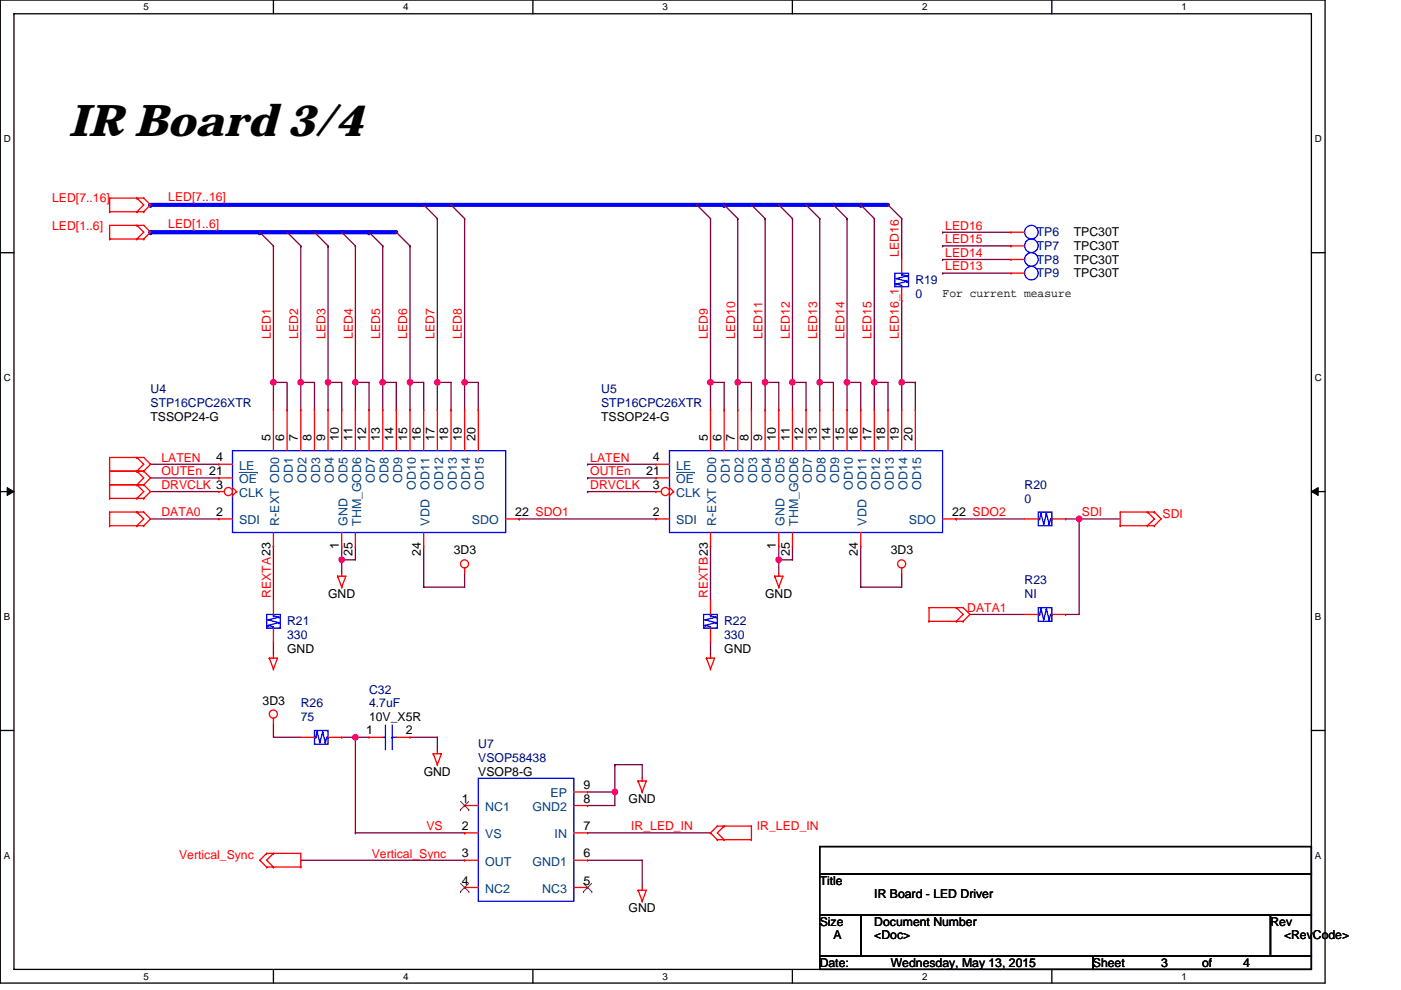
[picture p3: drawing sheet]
<svg xmlns="http://www.w3.org/2000/svg" width="297mm" height="210mm" viewBox="0 0 297 210" stroke-linecap="round" stroke-linejoin="round" font-family="sans-serif">
<path d="M.1 0h280.8v208.5h-280.8zM3 2.9h275v202.7h-275z" fill="none" stroke="#000" stroke-width=".28"/>
<g fill="#fff">
<path d="M30.5 .3h1.1v2.3h-1.1z"/>
<path d="M30.5 205.9h1.1v2.3h-1.1z"/>
</g>
<path d="M58 0v2.9M58 205.6v2.9" fill="none" stroke="#000" stroke-width=".28"/>
<g fill="#fff">
<path d="M85.5 .3h1.1v2.3h-1.1z"/>
<path d="M85.5 205.9h1.1v2.3h-1.1z"/>
</g>
<path d="M113 0v2.9M113 205.6v2.9" fill="none" stroke="#000" stroke-width=".28"/>
<g fill="#fff">
<path d="M140.5 .3h1.1v2.3h-1.1z"/>
<path d="M140.5 205.9h1.1v2.3h-1.1z"/>
</g>
<path d="M168 0v2.9M168 205.6v2.9" fill="none" stroke="#000" stroke-width=".28"/>
<g fill="#fff">
<path d="M195.5 .3h1.2v2.3h-1.2z"/>
<path d="M195.5 205.9h1.2v2.3h-1.2z"/>
</g>
<path d="M223 0v2.9M223 205.6v2.9" fill="none" stroke="#000" stroke-width=".28"/>
<g fill="#fff">
<path d="M250.5 .3h1.2v2.3h-1.2z"/>
<path d="M250.5 205.9h1.2v2.3h-1.2z"/>
<path d="M.8 28.3h1.5v2.3h-1.5z"/>
<path d="M278.8 28.3h1.5v2.3h-1.5z"/>
<path d="M.8 78.9h1.5v2.3h-1.5z"/>
<path d="M278.8 78.9h1.5v2.3h-1.5z"/>
</g>
<path d="M.1 53.6h2.9M278 53.6h2.9" fill="none" stroke="#000" stroke-width=".28"/>
<g fill="#fff">
<path d="M.8 129.6h1.4v2.3h-1.4z"/>
<path d="M278.8 129.6h1.4v2.3h-1.4z"/>
</g>
<path d="M.1 104.3h2.9M278 104.3h2.9" fill="none" stroke="#000" stroke-width=".28"/>
<path d="M1.5 103.4l1.5 .9-1.5 .8zM278 104.3l1.5-.9v1.7z" fill="#000" stroke="#000" stroke-width=".21"/>
<g fill="#fff">
<path d="M.8 180.3h1.4v2.3h-1.4z"/>
<path d="M278.8 180.3h1.4v2.3h-1.4z"/>
</g>
<path d="M.1 154.9h2.9M278 154.9h2.9M173.8 179.6h104.2v5.7h-104.2zM173.8 194h8.7v8.7h-8.7zM173.8 185.3h104.2v8.7h-104.2zM182.5 194h86.9v8.7h-86.9zM269.4 194h8.6v8.7h-8.6zM173.8 202.7h57.9v2.9h-57.9zM231.7 202.7h46.3v2.9h-46.3z" fill="none" stroke="#000" stroke-width=".28"/>
<path d="M31.9 49.3h46.3M31.9 49.3h.1M31.9 43.5h.1M31.9 43.5h121.6M55.1 49.3h.1M78.2 49.3h.1M78.2 49.3h5.8M153.5 43.5h.1M153.5 43.5h29M182.5 43.5h.1M182.5 43.5h5.8" fill="none" stroke="#00f" stroke-width=".87"/>
<g fill="none" stroke="#800040" stroke-width=".28">
<path d="M55.1 49.3h.1M55.1 49.3l2.9 2.9M58 52.2h.1M58 52.2v28.9M60.9 49.3h.1M60.9 49.3l2.9 2.9M63.8 52.2h.1M63.8 52.2v28.9M66.7 49.3h.1M66.7 49.3l2.9 2.9M69.6 52.2h.1M69.6 52.2v28.9"/>
<path d="M72.5 49.3h.1M72.5 49.3l2.9 2.9M75.4 52.2h.1M75.4 52.2v28.9M78.2 49.3h.1M78.2 49.3l2.9 2.9M81.1 52.2h.1M81.1 52.2v28.9M84 49.3h.1M84 49.3l2.9 2.9M86.9 52.2h.1M86.9 52.2v28.9"/>
<path d="M89.8 43.5h.1M89.8 43.5l2.9 2.9M92.7 46.4h.1M92.7 46.4v34.7M95.6 43.5h.1M95.6 43.5l2.9 2.9M98.5 46.4h.1M98.5 46.4v34.7M147.7 43.5h.1M147.7 43.5l2.9 2.9M150.6 46.4h.1M150.6 46.4v34.7"/>
<path d="M153.5 43.5h.1M153.5 43.5l2.9 2.9M156.4 46.4v34.7h2.9v5.8M156.4 46.4h.1M159.3 43.5h.1M159.3 43.5l2.9 2.9M162.2 46.4v34.7h2.9v5.8M162.2 46.4h.1M165.1 43.5h.1M165.1 43.5l2.9 2.9M168 46.4v34.7h2.9v5.8M168 46.4h.1"/>
<path d="M170.9 43.5h.1M170.9 43.5l2.9 2.9M173.8 46.4v34.7h2.9v5.8M173.8 46.4h.1M176.7 43.5h.1M176.7 43.5l2.9 2.9M179.6 46.4v34.7h2.9v5.8M179.6 46.4h.1M182.5 43.5h.1M182.5 43.5l2.9 2.9M185.4 46.4v34.7h2.9v5.8M185.4 46.4h.1"/>
<path d="M188.3 43.5h.1M188.3 43.5l2.9 2.9M191.2 46.4h.1M191.2 46.4v8.6M199.9 52.2h.1M199.9 55h.1M199.9 49.3h.1M199.9 57.9h.1M199.9 52.2h14.4M199.9 55h14.4M199.9 49.3h14.4M199.9 57.9h14.4"/>
<path d="M191.2 63.7h.1M191.2 63.7v17.4M31.9 98.5h14.5M58 81.1h2.9v5.8M58 81.1v5.8M63.8 81.1v5.8M63.8 81.1h2.9v5.8M69.6 81.1h2.9v5.8M69.6 81.1v5.8M75.4 81.1h2.8v5.8M75.4 81.1v5.8M81.1 81.1h2.9v5.8"/>
<path d="M81.1 81.1v5.8M86.9 81.1h2.9v5.8M86.9 81.1v5.8M92.7 81.1h2.9v5.8M92.7 81.1v5.8M98.5 81.1h2.9v5.8M98.5 81.1v5.8M124.6 98.5h.1M124.6 98.5h14.5M150.6 81.1h2.9v5.8M150.6 81.1v5.8M156.4 81.1v5.8"/>
<path d="M162.2 81.1v5.8M168 81.1v5.8M173.8 81.1v5.8M179.6 81.1v5.8M185.4 81.1v5.8M191.2 81.1h2.9M191.2 81.1v5.8M194.1 81.1h.1M194.1 81.1v5.8M31.9 101.4h14.5M31.9 104.3h14.5M31.9 110.1h14.5"/>
<path d="M58 115.8h.1M58 115.8v11.6M72.5 115.8v2.9M72.5 118.7h.1M72.5 118.7v2.9M75.4 115.8v2.9h-2.9M89.8 115.8v8.7h8.7v-2.9M110.1 110.1h.1M110.1 110.1h29M124.6 101.4h.1M124.6 104.3h.1M124.6 101.4h14.5"/>
<path d="M124.6 104.3h14.5M150.6 115.8h.1M150.6 115.8v11.6M165.1 115.8v2.9M165.1 118.7h.1M165.1 118.7v2.9M168 115.8v2.9h-2.9M182.5 115.8v8.7h8.7v-2.9M202.8 110.1h.1M202.8 110.1h14.4M225.9 110.1h2.9M228.8 110.1h.1"/>
<path d="M228.8 110.1v20.2h-2.9M228.8 110.1h8.7M58 136.1v2.9M150.6 136.1v2.9M205.7 130.3h11.5M58 153.5v2.9h5.8M72.5 156.4h2.9M75.4 156.4h2.8M75.4 156.4v20.3M86.9 156.4h5.8v2.9M75.4 176.7h.1M75.4 176.7h23.1"/>
<path d="M98.5 176.7h.1M124.6 168h5.8M124.6 176.7h26M130.4 162.2h5.8v2.9M130.4 168v2.9h-5.8M130.4 162.2h.1M130.4 162.2v5.8M150.6 176.7h.1M63.8 182.5h.1M63.8 182.5h34.7M124.6 182.5h11.6v5.7"/>
</g>
<g fill="#f0f" stroke="#f0f" stroke-width=".28">
<circle cx="150.6" cy="81.1" r=".57"/>
<circle cx="156.4" cy="81.1" r=".57"/>
<circle cx="162.2" cy="81.1" r=".57"/>
<circle cx="168" cy="81.1" r=".57"/>
<circle cx="173.8" cy="81.1" r=".57"/>
<circle cx="179.6" cy="81.1" r=".57"/>
<circle cx="185.4" cy="81.1" r=".57"/>
<circle cx="58" cy="81.1" r=".57"/>
<circle cx="63.8" cy="81.1" r=".57"/>
<circle cx="69.6" cy="81.1" r=".57"/>
<circle cx="75.3" cy="81.1" r=".57"/>
<circle cx="81.1" cy="81.1" r=".57"/>
<circle cx="86.9" cy="81.1" r=".57"/>
<circle cx="92.7" cy="81.1" r=".57"/>
<circle cx="72.5" cy="118.7" r=".57"/>
<circle cx="165.1" cy="118.7" r=".57"/>
<circle cx="228.8" cy="110" r=".57"/>
<circle cx="98.5" cy="81.1" r=".57"/>
<circle cx="191.2" cy="81.1" r=".57"/>
<circle cx="75.3" cy="156.4" r=".57"/>
<circle cx="130.4" cy="168" r=".57"/>
</g>
<g fill="none" stroke="#f00" stroke-width=".28">
<path d="M23.2 50.7v-2.9h7.3l1.4 1.5-1.4 1.4M23.2 50.7h7.3M23.2 50.7h.1M23.2 44.9v-2.9h7.3l1.4 1.5-1.4 1.4M23.2 44.9h7.3M23.2 44.9h.1M29 47.8h.1M29 50.7h.1M29 42h.1M29 44.9h.1M29 47.8l1.5 1.5-1.5 1.4M29 42l1.5 1.5-1.5 1.4"/>
<path d="M30.5 50.7h.1M30.5 44.9h.1M23.2 99.9h7.3M23.2 99.9h.1M29 97h.1M29 99.9h.1M29 97l1.5 1.5-1.5 1.4M29 99.9l1.5 1.5-1.5 1.4M30.5 99.9h.1M30.5 99.9l1.4-1.4-1.4-1.5h-7.3v8.7M30.5 99.9l1.4 1.5-1.4 1.4M58 86.9h.1"/>
<path d="M58 86.9v8.7M60.9 86.9h.1M60.9 86.9v8.7M63.8 86.9h.1M63.8 86.9v8.7M66.7 86.9h.1M66.7 86.9v8.7M69.6 86.9h.1M69.6 86.9v8.7M72.5 86.9h.1M72.5 86.9v8.7M75.4 86.9h.1"/>
<path d="M75.4 86.9v8.7M78.2 86.9h.1M78.2 86.9v8.7M81.1 86.9h.1M81.1 86.9v8.7M84 86.9h.1M84 86.9v8.7M86.9 86.9h.1M86.9 86.9v8.7M89.8 86.9h.1M89.8 86.9v8.7M92.7 86.9h.1"/>
<path d="M92.7 86.9v8.7M95.6 86.9h.1M95.6 86.9v8.7M98.5 86.9h.1M98.5 86.9v8.7M101.4 86.9h.1M101.4 86.9v8.7M23.2 102.8h7.3M23.2 102.8h.1M23.2 105.7h7.3M23.2 105.7h.1M23.2 111.5v-2.9h7.3l1.4 1.5-1.4 1.4"/>
<path d="M23.2 111.5h7.3M23.2 111.5h.1M29 102.8h.1M29 105.7h.1M29 108.6h.1M29 111.5h.1M29 102.8l1.5 1.5-1.5 1.4M29 108.6l1.5 1.5-1.5 1.4M30.5 102.8h.1M30.5 105.7h.1M30.5 111.5h.1M30.5 102.8l1.4 1.5-1.4 1.4"/>
<path d="M46.4 110.1h.1M46.4 110.1h2.9M49.3 105.1h.1M49.3 103.4l.9 .9M50.2 104.3h.1M50.2 104.3l-.9 .8M72.5 115.8h.1M72.5 112.9v2.9M89.8 115.8h.1M89.8 112.9v2.9M107.2 110.1h2.9M110.1 110.1h.1"/>
<path d="M237.5 111.5h7.2M237.5 111.5h.1M243.3 111.5h.1M243.3 108.6h.1M243.3 108.6l1.4 1.5-1.4 1.4M244.7 108.6h.1M244.7 111.5h.1M244.7 108.6h-7.2v2.9M244.7 108.6l1.5 1.5-1.5 1.4M57.1 139.6h1.7l-.8 2.3M57.1 139.6h.1M57.1 139.6l.9 2.3"/>
<path d="M58 139v.6M71.6 122.2h1.7l-.8 2.3M71.6 122.2h.1M71.6 122.2l.9 2.3M72.5 121.6v.6M72.5 124.5h.1M98.5 120.5v1.1M149.8 139.6h1.7l-.9 2.3M149.8 139.6h.1M149.8 139.6l.8 2.3M150.6 139v.6M164.3 122.2h1.7l-.9 2.3"/>
<path d="M164.3 122.2h.1M164.3 122.2l.8 2.3M165.1 121.6v.6M165.1 124.5h.1M191.2 120.5v1.1M197 131.8v-2.9h7.2l1.5 1.4-1.5 1.5M197 131.8h7.2M197 131.8h.1M202.8 128.9h.1M202.8 131.8h.1M202.8 128.9l1.4 1.4-1.4 1.5M204.2 131.8h.1"/>
<path d="M58 141.9h.1M58 152.3v1.2M91.9 159.9h1.7l-.9 2.3M91.9 159.9h.1M91.9 159.9l.8 2.3M92.7 159.3v.6M150.6 141.9h.1M92.7 162.2h.1M135.3 165.7h1.7l-.8 2.3M135.3 165.7h.1M135.3 165.7l.9 2.3M136.2 165.1v.6"/>
<path d="M136.2 168h.1M152.1 178.1h.1M152.1 178.1l-1.5-1.4 1.5-1.5h7.2v2.9M152.1 178.1h7.2M153.5 175.2h.1M153.5 178.1h.1M153.5 175.2l-1.4 1.5 1.4 1.4M159.3 178.1h.1M56.5 181h.1M56.5 183.9h.1M56.5 181h7.3v2.9M56.5 183.9h7.3"/>
<path d="M56.5 181l-1.4 1.5 1.4 1.4M58 183.9h.1M58 181h.1M58 181l-1.5 1.5 1.5 1.4M63.8 183.9h.1M135.3 188.8h1.7l-.8 2.3M135.3 188.8h.1M135.3 188.8l.9 2.3M136.2 188.2v.6M136.2 191.1h.1"/>
<circle cx="98.5" cy="119.6" r=".86"/>
<circle cx="191.2" cy="119.6" r=".86"/>
<circle cx="58" cy="151.5" r=".86"/>
</g>
<path d="M49.3 95.6h57.9v17.3h-57.9z" fill="none" stroke="#00f" stroke-width=".28"/>
<circle cx="48.4" cy="104.3" r=".86" fill="#fff" stroke="#f00" stroke-width=".28"/>
<g fill="none" stroke="#f00" stroke-width=".28">
<path d="M191.2 55v2.9M214.3 57.9h.1M214.3 49.3h.1M214.3 57.9h2.9M214.3 49.3h2.9M191.2 63.7h.1M191.2 60.8v2.9M46.4 98.5h.1M46.4 98.5h2.9M150.6 86.9h.1M150.6 86.9v8.7M153.5 86.9h.1"/>
<path d="M153.5 86.9v8.7M156.4 86.9h.1M156.4 86.9v8.7M159.3 86.9h.1M159.3 86.9v8.7M162.2 86.9h.1M162.2 86.9v8.7M165.1 86.9h.1M165.1 86.9v8.7M168 86.9h.1M168 86.9v8.7M170.9 86.9h.1"/>
<path d="M170.9 86.9v8.7M173.8 86.9h.1M173.8 86.9v8.7M176.7 86.9h.1M176.7 86.9v8.7M179.6 86.9h.1M179.6 86.9v8.7M182.5 86.9h.1M182.5 86.9v8.7M185.4 86.9h.1M185.4 86.9v8.7M188.3 86.9h.1"/>
<path d="M188.3 86.9v8.7M191.2 86.9h.1M191.2 86.9v8.7M194.1 86.9h.1M194.1 86.9v8.7M46.4 104.3h.1M46.4 101.4h.1M46.4 104.3h1.2M46.4 101.4h2.9M58 115.8h.1M58 112.9v2.9M75.4 115.8h.1"/>
<path d="M75.4 112.9v2.9M139.1 110.1h.1M139.1 110.1h2.8M141.9 105.1h.1M141.9 103.4l.9 .9M142.8 104.3h.1M142.8 104.3l-.9 .8M165.1 115.8h.1M165.1 112.9v2.9M182.5 115.8h.1M182.5 112.9v2.9M199.9 110.1h2.9"/>
<path d="M202.8 110.1h.1M150.6 127.4v2.9M150.6 136.1h.1M150.6 133.2v2.9M217.2 130.3h2.9M223 130.3h2.9M225.9 130.3h.1M78.2 156.4h.1M78.2 156.4h2.9M84 156.4h2.9M86.9 156.4h.1M98.5 170.9h.1"/>
<path d="M98.5 176.7h.1M98.5 170.9h2.9M98.5 176.7h2.9M121.7 170.9h2.9M121.7 176.7h2.9M121.7 168h2.9M124.6 176.7h.1M124.6 170.9h.1M124.6 168h.1M98.5 182.5h.1M98.5 188.2h.1M98.5 182.5h2.9"/>
<path d="M98.5 188.2h2.9M121.7 182.5h2.9M121.7 188.2h2.9M124.6 188.2h.1M124.6 182.5h.1"/>
</g>
<path d="M50.7 100.2h3.8M54.5 100.2h.1" fill="none" stroke="#004080" stroke-width=".21"/>
<g fill="none" stroke="#00f" stroke-width=".28">
<path d="M189.7 57.9h2.9v2.9h-2.9zM191.2 58.2h.1M191.2 57.9v.3M191.2 58.2l1.1 .3M192.3 58.5h.1M192.3 59.7h.1M192.3 58.5l-2.3 .6 2.3 .6M192.3 59.7l-2.3 .6M190 60.3h.1M190 60.3l1.2 .2v.3M191.2 60.8h.1M141.9 95.6h58v17.3h-58z"/>
<path d="M149.2 130.3h2.9v2.9h-2.9zM149.5 132.7h.1M149.5 132.7l1.1 .2v.3M150.6 130.6h.1M150.6 130.3v.3M150.6 133.2h.1M150.6 130.6l1.2 .3M151.8 130.9h.1M151.8 132.1h.1M151.8 130.9l-2.3 .6 2.3 .6M151.8 132.1l-2.3 .6M220.1 130.3h.3"/>
<path d="M220.1 128.9h2.9v2.9h-2.9zM220.4 130.3h.1M220.7 129.2h.1M220.7 129.2l.6 2.3 .6-2.3M220.7 129.2l-.3 1.1M221.9 129.2h.1M221.9 129.2l.5 2.3M222.4 131.5h.1M223 130.3h.1M223 130.3h-.3l-.3 1.2M81.1 156.4h.6M81.7 153.8v5.2"/>
<path d="M83.2 153.8v5.2M83.2 156.4h.1M83.2 156.4h.8M101.4 165.1h20.3v26h-20.3z"/>
<circle cx="218.7" cy="57.9" r="1.44"/>
<circle cx="218.7" cy="49.2" r="1.44"/>
</g>
<path d="M97.6 171.7h.1M97.6 170l1.8 1.7M99.4 170l-1.8 1.7M99.4 171.7h.1M97.6 189.1h.1M97.6 187.4l1.8 1.7M99.4 187.4l-1.8 1.7M99.4 189.1h.1M123.7 189.1h.1M123.7 187.4l1.8 1.7M125.5 187.4l-1.8 1.7M125.5 189.1h.1" fill="none" stroke="#804000" stroke-width=".21"/>
<circle cx="141.1" cy="104.3" r=".86" fill="#fff" stroke="#f00" stroke-width=".28"/>
<g fill="none" stroke="#f00" stroke-width=".28">
<path d="M214.3 52.2h.1M214.3 55h.1M214.3 52.2h2.9M214.3 55h2.9M139.1 98.5h.1M139.1 98.5h2.8M139.1 104.3h.1M139.1 101.4h.1M139.1 104.3h1.1M139.1 101.4h2.8M150.6 115.8h.1M150.6 112.9v2.9"/>
<path d="M168 115.8h.1M168 112.9v2.9M217.2 110.1h2.9M223 110.1h2.9M225.9 110.1h.1M58 127.4v2.9M58 136.1h.1M58 133.2v2.9M63.8 156.4h2.9M69.6 156.4h2.9M72.5 156.4h.1"/>
</g>
<path d="M143.4 100.2h3.8M147.2 100.2h.1" fill="none" stroke="#004080" stroke-width=".21"/>
<g fill="none" stroke="#00f" stroke-width=".28">
<path d="M220.1 110.1h.3M220.1 108.6h2.9v2.9h-2.9zM220.4 110.1h.1M220.7 108.9h.1M220.7 108.9l.6 2.3 .6-2.3M220.7 108.9l-.3 1.2M221.9 108.9h.1M221.9 108.9l.5 2.3M222.4 111.2h.1M223 110.1h.1M223 110.1h-.3l-.3 1.1M56.5 130.3h2.9v2.9h-2.9z"/>
<path d="M56.8 132.7h.1M56.8 132.7l1.2 .2v.3M58 130.6h.1M58 130.3v.3M58 133.2h.1M58 130.6l1.1 .3M59.1 130.9h.1M59.1 132.1h.1M59.1 130.9l-2.3 .6 2.3 .6M59.1 132.1l-2.3 .6M66.7 154.9h2.9v2.9h-2.9zM66.7 156.4h.2"/>
<path d="M66.9 156.4h.1M67.2 155.2h.1M67.2 155.2l.6 2.3 .6-2.3M67.2 155.2l-.3 1.2M68.4 155.2h.1M68.4 155.2l.6 2.3M69 157.5h.1M69.6 156.4h.1M69.6 156.4h-.3l-.3 1.1"/>
<circle cx="218.7" cy="55" r="1.44"/>
<circle cx="218.7" cy="52.1" r="1.44"/>
</g>
<g fill="#f0f" stroke="#f0f" stroke-width=".28">
<circle cx="150.6" cy="81.1" r=".57"/>
<circle cx="156.4" cy="81.1" r=".57"/>
<circle cx="162.2" cy="81.1" r=".57"/>
<circle cx="168" cy="81.1" r=".57"/>
<circle cx="173.8" cy="81.1" r=".57"/>
<circle cx="179.6" cy="81.1" r=".57"/>
<circle cx="185.4" cy="81.1" r=".57"/>
<circle cx="58" cy="81.1" r=".57"/>
<circle cx="63.8" cy="81.1" r=".57"/>
<circle cx="69.6" cy="81.1" r=".57"/>
<circle cx="75.3" cy="81.1" r=".57"/>
<circle cx="81.1" cy="81.1" r=".57"/>
<circle cx="86.9" cy="81.1" r=".57"/>
<circle cx="92.7" cy="81.1" r=".57"/>
<circle cx="72.5" cy="118.7" r=".57"/>
<circle cx="165.1" cy="118.7" r=".57"/>
<circle cx="228.8" cy="110" r=".57"/>
<circle cx="98.5" cy="81.1" r=".57"/>
<circle cx="191.2" cy="81.1" r=".57"/>
<circle cx="75.3" cy="156.4" r=".57"/>
<circle cx="130.4" cy="168" r=".57"/>
</g>
<text font-size="9.2" x="14.5" y="28.8">IR Board 3/4</text>
<g font-size="2.6" fill="#f00">
<text x="11.1" y="42.9">LED[7..16]</text>
<text x="35.7" y="42.6">LED[7..16]</text>
<text x="11.1" y="48.7">LED[1..6]</text>
<text x="35.7" y="48.4">LED[1..6]</text>
<text x="200.4" y="51.6">LED15</text>
<text x="200.4" y="48.7">LED16</text>
<text x="190.6" y="54.5" transform="rotate(-90 190.6 54.5)">LED16</text>
<text x="200.4" y="54.5">LED14</text>
<text x="200.4" y="57.4">LED13</text>
<text x="57.4" y="71.8" transform="rotate(-90 57.4 71.8)">LED1</text>
<text x="63.2" y="71.8" transform="rotate(-90 63.2 71.8)">LED2</text>
<text x="69" y="71.8" transform="rotate(-90 69 71.8)">LED3</text>
<text x="74.8" y="71.8" transform="rotate(-90 74.8 71.8)">LED4</text>
<text x="80.6" y="71.8" transform="rotate(-90 80.6 71.8)">LED5</text>
<text x="86.4" y="71.8" transform="rotate(-90 86.4 71.8)">LED6</text>
<text x="92.2" y="71.8" transform="rotate(-90 92.2 71.8)">LED7</text>
<text x="97.9" y="71.8" transform="rotate(-90 97.9 71.8)">LED8</text>
<text x="150.1" y="71.8" transform="rotate(-90 150.1 71.8)">LED9</text>
<text x="155.8" y="71.8" transform="rotate(-90 155.8 71.8)">LED10</text>
<text x="161.6" y="71.8" transform="rotate(-90 161.6 71.8)">LED11</text>
<text x="167.4" y="71.8" transform="rotate(-90 167.4 71.8)">LED12</text>
<text x="173.2" y="71.8" transform="rotate(-90 173.2 71.8)">LED13</text>
<text x="179" y="71.8" transform="rotate(-90 179 71.8)">LED14</text>
<text x="184.8" y="71.8" transform="rotate(-90 184.8 71.8)">LED15</text>
<text x="190.6" y="71.8" transform="rotate(-90 190.6 71.8)">LED16_1</text>
<text x="34.2" y="97.9">LATEN</text>
<text x="34.2" y="100.8">OUTEn 21</text>
<text x="125.2" y="97.9">LATEN</text>
<text x="125.2" y="100.8">OUTEn</text>
<text x="34.2" y="103.7">DRVCLK 3</text>
<text x="125.2" y="103.7">DRVCLK</text>
<text x="34.2" y="109.5">DATA0</text>
<text x="229.4" y="109.5">SDI</text>
<text x="246.5" y="109.8">SDI</text>
<text x="57.4" y="126.9" transform="rotate(-90 57.4 126.9)">REXTA23</text>
<text x="150.1" y="126.9" transform="rotate(-90 150.1 126.9)">REXTB23</text>
<text x="205.1" y="129.8">DATA1</text>
<text x="90.4" y="176.1">VS</text>
<text x="133.8" y="176.1">IR_LED_IN</text>
<text x="160.5" y="176.1">IR_LED_IN</text>
<text x="38" y="182.2">Vertical_Sync</text>
<text x="78.8" y="181.9">Vertical_Sync</text>
</g>
<g font-size="2.6" fill="#000080">
<text x="219.8" y="50.1">TP6</text>
<text x="219.8" y="53">TP7</text>
<text x="219.8" y="58.8">TP9</text>
<text x="219.8" y="55.9">TP8</text>
<text x="194.1" y="60.3">R19</text>
<text x="194.1" y="63.2">0</text>
<text x="31.9" y="83.4">U4</text>
<text x="127.5" y="83.4">U5</text>
<text x="31.9" y="86.3">STP16CPC26XTR</text>
<text x="127.5" y="86.3">STP16CPC26XTR</text>
<text x="217.2" y="103.7">R20</text>
<text x="217.2" y="106.6">0</text>
<text x="217.2" y="124">R23</text>
<text x="217.2" y="126.9">NI</text>
<text x="60.9" y="132.7">R21</text>
<text x="60.9" y="135.6">330</text>
<text x="153.5" y="132.7">R22</text>
<text x="153.5" y="135.6">330</text>
<text x="78.2" y="147.1">C32</text>
<text x="63.8" y="150">R26</text>
<text x="63.8" y="152.9">75</text>
<text x="78.2" y="150">4.7uF</text>
<text x="101.4" y="158.7">U7</text>
<text x="101.4" y="161.6">VSOP58438</text>
</g>
<g font-size="2.6">
<text x="227.7" y="50.1">TPC30T</text>
<text x="227.7" y="53">TPC30T</text>
<text x="227.7" y="58.8">TPC30T</text>
<text x="227.7" y="55.9">TPC30T</text>
<text x="199.9" y="62.9">For current measure</text>
<text x="31.9" y="89.2">TSSOP24-G</text>
<text x="127.5" y="89.2">TSSOP24-G</text>
<text x="57.4" y="93.6" transform="rotate(-90 57.4 93.6)">5</text>
<text x="60.3" y="93.6" transform="rotate(-90 60.3 93.6)">6</text>
<text x="63.2" y="93.6" transform="rotate(-90 63.2 93.6)">7</text>
<text x="66.1" y="93.6" transform="rotate(-90 66.1 93.6)">8</text>
<text x="69" y="93.6" transform="rotate(-90 69 93.6)">9</text>
<text x="71.9" y="93.6" transform="rotate(-90 71.9 93.6)">10</text>
<text x="74.8" y="93.6" transform="rotate(-90 74.8 93.6)">11</text>
<text x="77.7" y="93.6" transform="rotate(-90 77.7 93.6)">12</text>
<text x="80.6" y="93.6" transform="rotate(-90 80.6 93.6)">13</text>
<text x="83.4" y="93.6" transform="rotate(-90 83.4 93.6)">14</text>
<text x="86.3" y="93.6" transform="rotate(-90 86.3 93.6)">15</text>
<text x="89.2" y="93.6" transform="rotate(-90 89.2 93.6)">16</text>
<text x="92.1" y="93.6" transform="rotate(-90 92.1 93.6)">17</text>
<text x="95" y="93.6" transform="rotate(-90 95 93.6)">18</text>
<text x="97.9" y="93.6" transform="rotate(-90 97.9 93.6)">19</text>
<text x="100.8" y="93.6" transform="rotate(-90 100.8 93.6)">20</text>
<text x="150" y="93.6" transform="rotate(-90 150 93.6)">5</text>
<text x="152.9" y="93.6" transform="rotate(-90 152.9 93.6)">6</text>
<text x="155.8" y="93.6" transform="rotate(-90 155.8 93.6)">7</text>
<text x="158.7" y="93.6" transform="rotate(-90 158.7 93.6)">8</text>
<text x="161.6" y="93.6" transform="rotate(-90 161.6 93.6)">9</text>
<text x="164.5" y="93.6" transform="rotate(-90 164.5 93.6)">10</text>
<text x="167.4" y="93.6" transform="rotate(-90 167.4 93.6)">11</text>
<text x="170.3" y="93.6" transform="rotate(-90 170.3 93.6)">12</text>
<text x="173.2" y="93.6" transform="rotate(-90 173.2 93.6)">13</text>
<text x="176.1" y="93.6" transform="rotate(-90 176.1 93.6)">14</text>
<text x="179" y="93.6" transform="rotate(-90 179 93.6)">15</text>
<text x="181.9" y="93.6" transform="rotate(-90 181.9 93.6)">16</text>
<text x="184.8" y="93.6" transform="rotate(-90 184.8 93.6)">17</text>
<text x="187.7" y="93.6" transform="rotate(-90 187.7 93.6)">18</text>
<text x="190.6" y="93.6" transform="rotate(-90 190.6 93.6)">19</text>
<text x="193.5" y="93.6" transform="rotate(-90 193.5 93.6)">20</text>
<text x="45.8" y="97.9">4</text>
<text x="137" y="100.8">21</text>
<text x="138.4" y="97.9">4</text>
<text x="138.4" y="103.7">3</text>
<text x="45.8" y="109.5">2</text>
<text x="109.2" y="109.5">22 SDO1</text>
<text x="138.4" y="109.5">2</text>
<text x="201.9" y="109.5">22 SDO2</text>
<text x="71.9" y="116.4" transform="rotate(-90 71.9 116.4)">1</text>
<text x="74.8" y="117.9" transform="rotate(-90 74.8 117.9)">25</text>
<text x="89.2" y="117.9" transform="rotate(-90 89.2 117.9)">24</text>
<text x="96.2" y="117.6">3D3</text>
<text x="164.5" y="116.4" transform="rotate(-90 164.5 116.4)">1</text>
<text x="167.4" y="117.9" transform="rotate(-90 167.4 117.9)">25</text>
<text x="181.9" y="117.9" transform="rotate(-90 181.9 117.9)">24</text>
<text x="188.9" y="117.6">3D3</text>
<text x="69.6" y="126.9">GND</text>
<text x="162.2" y="126.9">GND</text>
<text x="60.9" y="138.5">GND</text>
<text x="153.5" y="138.5">GND</text>
<text x="55.7" y="149.5">3D3</text>
<text x="77.7" y="155.8">1</text>
<text x="78.2" y="152.9">10V_X5R</text>
<text x="86.1" y="155.8">2</text>
<text x="89.8" y="164.5">GND</text>
<text x="101.4" y="164.5">VSOP8-G</text>
<text x="123.7" y="167.4">9</text>
<text x="97.9" y="170.3">1</text>
<text x="123.7" y="170.3">8</text>
<text x="133.3" y="170.3">GND</text>
<text x="97.9" y="176.1">2</text>
<text x="123.7" y="176.1">7</text>
<text x="97.9" y="181.9">3</text>
<text x="123.7" y="181.9">6</text>
<text x="97.9" y="187.6">4</text>
<text x="123.7" y="187.6">5</text>
<text x="173.8" y="187.7">Title</text>
<text x="185.4" y="190.6">IR Board - LED Driver</text>
<text x="133.3" y="193.5">GND</text>
<text x="173.8" y="196.4">Size</text>
<text x="185.4" y="196.4">Document Number</text>
<text x="269.4" y="196.4">Rev</text>
<text x="176.7" y="199.3">A</text>
<text x="185.4" y="199.3">&lt;Doc&gt;</text>
<text x="272.2" y="199.3">&lt;RevCode&gt;</text>
<text x="173.8" y="205">Date:</text>
<text x="188.9" y="205">Wednesday, May 13, 2015</text>
<text x="231.7" y="205">Sheet</text>
<text x="246.2" y="205">3</text>
<text x="254.9" y="205">of</text>
<text x="263.6" y="205">4</text>
</g>
<g font-size="2.6" fill="#004080">
<text x="50.7" y="99.6">LE</text>
<text x="143.4" y="99.6">LE</text>
<text x="50.7" y="105.4">CLK</text>
<text x="50.7" y="102.5">OE</text>
<text x="62.1" y="102.4" transform="rotate(-90 62.1 102.4)">OD1</text>
<text x="65" y="102.4" transform="rotate(-90 65 102.4)">OD2</text>
<text x="67.9" y="102.4" transform="rotate(-90 67.9 102.4)">OD3</text>
<text x="70.8" y="102.4" transform="rotate(-90 70.8 102.4)">OD4</text>
<text x="73.7" y="102.4" transform="rotate(-90 73.7 102.4)">OD5</text>
<text x="79.5" y="102.4" transform="rotate(-90 79.5 102.4)">OD7</text>
<text x="82.4" y="102.4" transform="rotate(-90 82.4 102.4)">OD8</text>
<text x="85.2" y="102.4" transform="rotate(-90 85.2 102.4)">OD9</text>
<text x="88.1" y="103.9" transform="rotate(-90 88.1 103.9)">OD10</text>
<text x="91" y="103.9" transform="rotate(-90 91 103.9)">OD11</text>
<text x="93.9" y="103.9" transform="rotate(-90 93.9 103.9)">OD12</text>
<text x="96.8" y="103.9" transform="rotate(-90 96.8 103.9)">OD13</text>
<text x="99.7" y="103.9" transform="rotate(-90 99.7 103.9)">OD14</text>
<text x="102.6" y="103.9" transform="rotate(-90 102.6 103.9)">OD15</text>
<text x="143.4" y="105.4">CLK</text>
<text x="143.4" y="102.5">OE</text>
<text x="154.7" y="102.4" transform="rotate(-90 154.7 102.4)">OD1</text>
<text x="157.6" y="102.4" transform="rotate(-90 157.6 102.4)">OD2</text>
<text x="160.5" y="102.4" transform="rotate(-90 160.5 102.4)">OD3</text>
<text x="163.4" y="102.4" transform="rotate(-90 163.4 102.4)">OD4</text>
<text x="166.3" y="102.4" transform="rotate(-90 166.3 102.4)">OD5</text>
<text x="172.1" y="102.4" transform="rotate(-90 172.1 102.4)">OD7</text>
<text x="175" y="102.4" transform="rotate(-90 175 102.4)">OD8</text>
<text x="177.9" y="102.4" transform="rotate(-90 177.9 102.4)">OD9</text>
<text x="180.8" y="103.9" transform="rotate(-90 180.8 103.9)">OD10</text>
<text x="183.7" y="103.9" transform="rotate(-90 183.7 103.9)">OD11</text>
<text x="186.6" y="103.9" transform="rotate(-90 186.6 103.9)">OD12</text>
<text x="189.5" y="103.9" transform="rotate(-90 189.5 103.9)">OD13</text>
<text x="192.4" y="103.9" transform="rotate(-90 192.4 103.9)">OD14</text>
<text x="195.3" y="103.9" transform="rotate(-90 195.3 103.9)">OD15</text>
<text x="50.7" y="111.2">SDI</text>
<text x="59.2" y="111.5" transform="rotate(-90 59.2 111.5)">R-EXT OD0</text>
<text x="73.7" y="111.5" transform="rotate(-90 73.7 111.5)">GND</text>
<text x="76.6" y="111.5" transform="rotate(-90 76.6 111.5)">THM_GOD6</text>
<text x="91" y="111.5" transform="rotate(-90 91 111.5)">VDD</text>
<text x="100.1" y="111.2">SDO</text>
<text x="143.4" y="111.2">SDI</text>
<text x="151.8" y="111.5" transform="rotate(-90 151.8 111.5)">R-EXT OD0</text>
<text x="166.3" y="111.5" transform="rotate(-90 166.3 111.5)">GND</text>
<text x="169.2" y="111.5" transform="rotate(-90 169.2 111.5)">THM_GOD6</text>
<text x="183.7" y="111.5" transform="rotate(-90 183.7 111.5)">VDD</text>
<text x="192.7" y="111.2">SDO</text>
<text x="102.8" y="172">NC1</text>
<text x="112.9" y="172">GND2</text>
<text x="116.7" y="169.1">EP</text>
<text x="102.8" y="177.8">VS</text>
<text x="117.6" y="177.8">IN</text>
<text x="102.8" y="183.6">OUT</text>
<text x="112.9" y="183.6">GND1</text>
<text x="102.8" y="189.4">NC2</text>
<text x="115" y="189.4">NC3</text>
</g>
<g font-size="2.1">
<text x="30.5" y="2.2">5</text>
<text x="85.5" y="2.2">4</text>
<text x="140.5" y="2.2">3</text>
<text x="195.5" y="2.2">2</text>
<text x="250.5" y="2.2">1</text>
<text x=".8" y="30.1">D</text>
<text x="278.8" y="30.1">D</text>
<text x=".8" y="80.8">C</text>
<text x="278.8" y="80.8">C</text>
<text x=".8" y="131.4">B</text>
<text x="278.8" y="131.4">B</text>
<text x=".8" y="182.1">A</text>
<text x="278.8" y="182.1">A</text>
<text x="30.5" y="207.8">5</text>
<text x="85.5" y="207.8">4</text>
<text x="140.5" y="207.8">3</text>
<text x="195.5" y="207.8">2</text>
<text x="250.5" y="207.8">1</text>
</g>
</svg>
